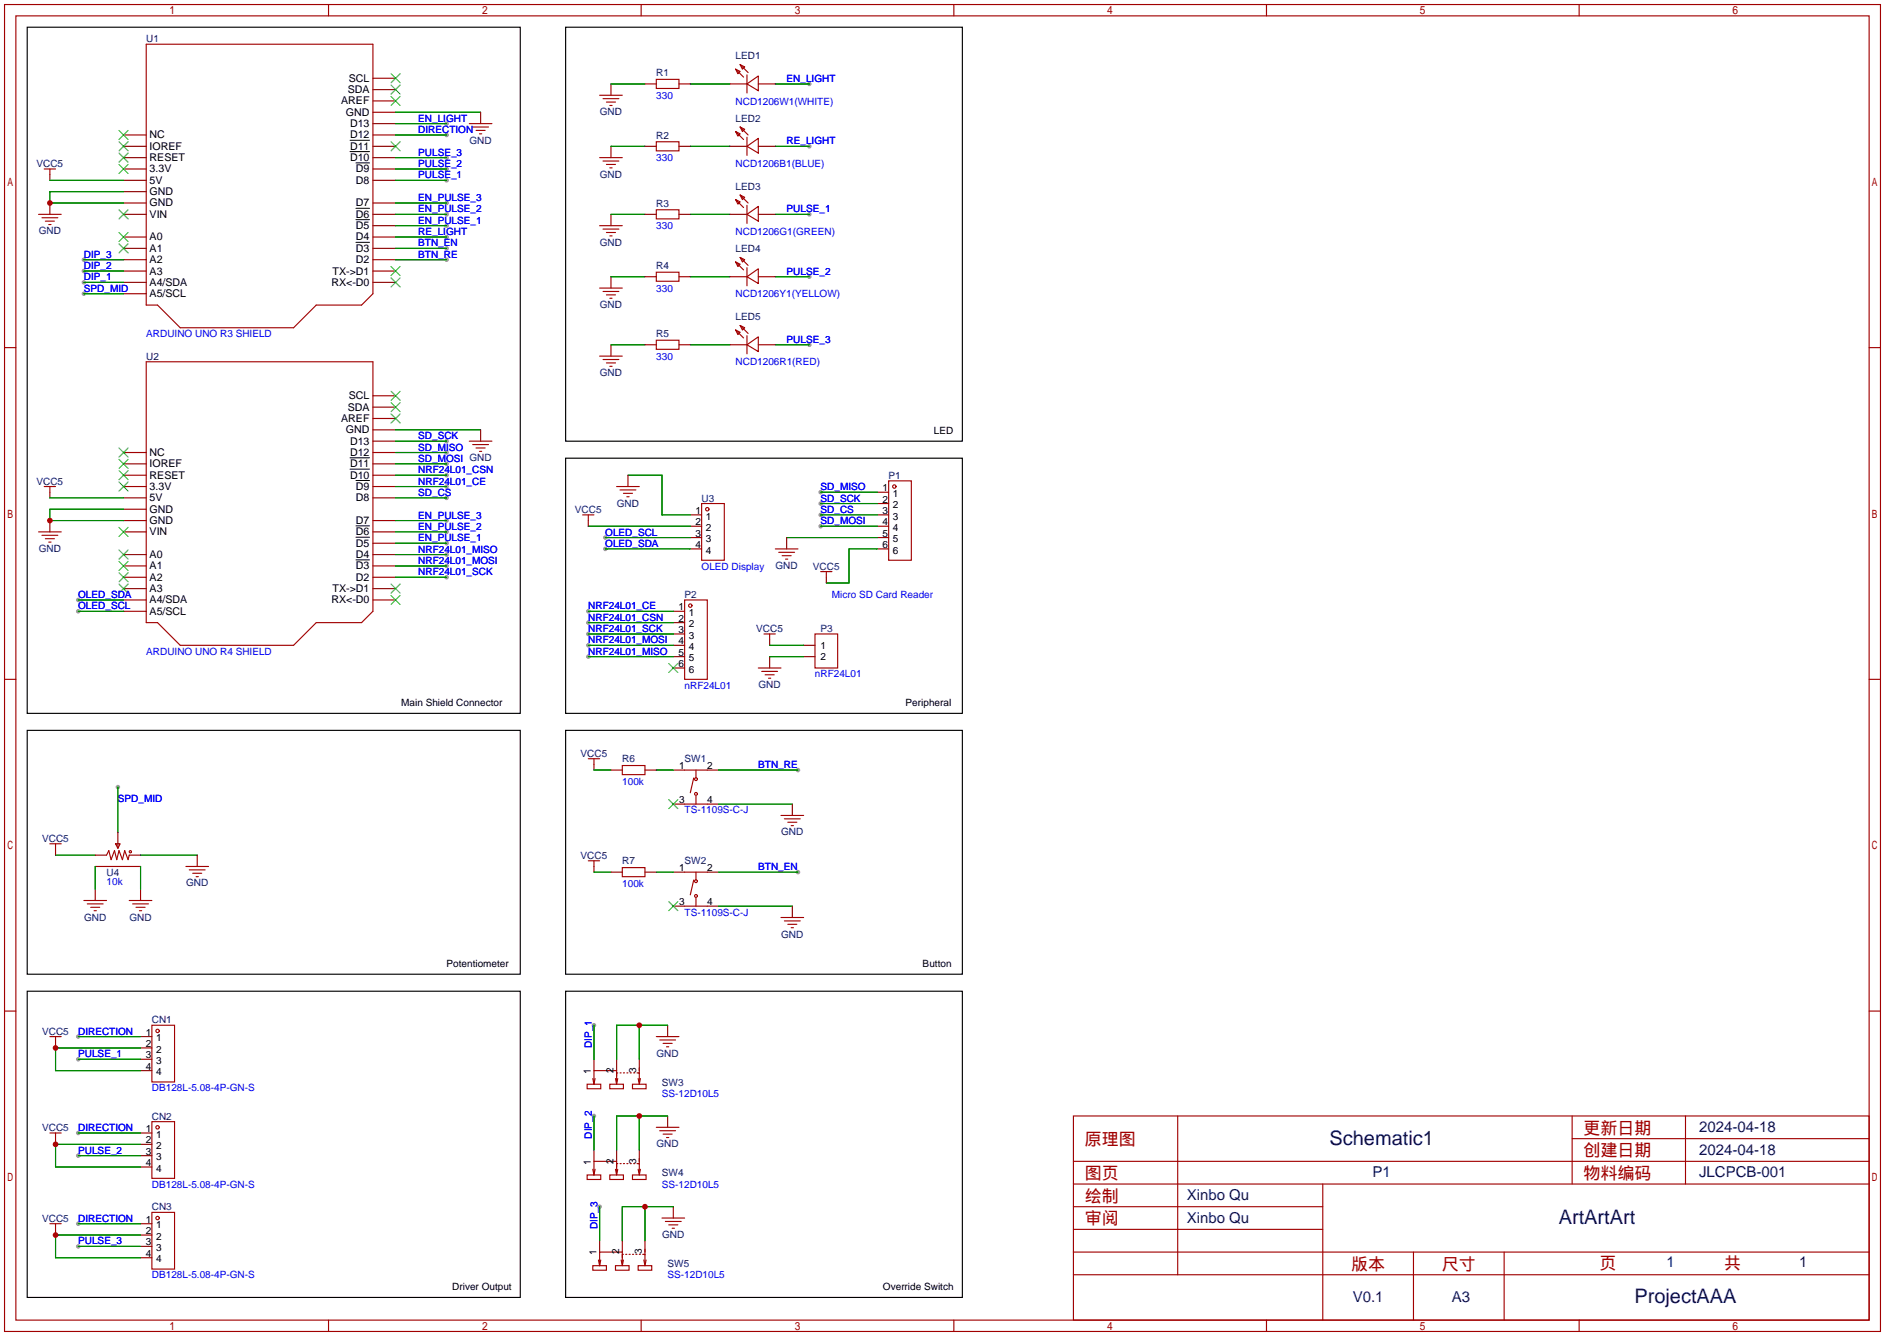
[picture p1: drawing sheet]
<svg xmlns="http://www.w3.org/2000/svg" width="422mm" height="299mm" viewBox="0 0 422 299" stroke-linecap="round" stroke-linejoin="round" font-family="sans-serif">
<g fill="#999">
<circle cx="18.8" cy="58.2" r=".51"/>
<circle cx="18.8" cy="60.7" r=".51"/>
<circle cx="18.8" cy="63.2" r=".51"/>
<circle cx="18.8" cy="65.8" r=".51"/>
<circle cx="100.1" cy="27.7" r=".51"/>
<circle cx="100.1" cy="30.2" r=".51"/>
<circle cx="100.1" cy="35.3" r=".51"/>
<circle cx="100.1" cy="37.8" r=".51"/>
<circle cx="100.1" cy="40.4" r=".51"/>
<circle cx="100.1" cy="45.5" r=".51"/>
<circle cx="100.1" cy="48" r=".51"/>
<circle cx="100.1" cy="50.5" r=".51"/>
<circle cx="100.1" cy="53.1" r=".51"/>
<circle cx="100.1" cy="55.6" r=".51"/>
<circle cx="100.1" cy="58.2" r=".51"/>
<circle cx="100.1" cy="121.7" r=".51"/>
<circle cx="100.1" cy="124.2" r=".51"/>
<circle cx="100.1" cy="126.7" r=".51"/>
<circle cx="100.1" cy="129.3" r=".51"/>
<circle cx="26.4" cy="176.3" r=".51"/>
<circle cx="181.4" cy="32.8" r=".51"/>
<circle cx="181.4" cy="18.8" r=".51"/>
<circle cx="178.8" cy="172.5" r=".51"/>
<circle cx="178.8" cy="195.3" r=".51"/>
<circle cx="183.9" cy="110.2" r=".51"/>
<circle cx="183.9" cy="112.8" r=".51"/>
<circle cx="183.9" cy="115.3" r=".51"/>
<circle cx="183.9" cy="117.9" r=".51"/>
<circle cx="131.8" cy="136.9" r=".51"/>
<circle cx="131.8" cy="139.4" r=".51"/>
<circle cx="131.8" cy="142" r=".51"/>
<circle cx="131.8" cy="144.5" r=".51"/>
<circle cx="131.8" cy="147.1" r=".51"/>
<circle cx="17.5" cy="232.2" r=".51"/>
<circle cx="17.5" cy="237.2" r=".51"/>
<circle cx="17.5" cy="253.7" r=".51"/>
<circle cx="17.5" cy="258.8" r=".51"/>
<circle cx="17.5" cy="274.1" r=".51"/>
<circle cx="17.5" cy="279.1" r=".51"/>
<circle cx="135.6" cy="122.9" r=".51"/>
<circle cx="135.6" cy="120.4" r=".51"/>
<circle cx="133.1" cy="229.6" r=".51"/>
<circle cx="133.1" cy="249.9" r=".51"/>
<circle cx="134.4" cy="270.3" r=".51"/>
<circle cx="100.1" cy="109" r=".51"/>
<circle cx="100.1" cy="106.4" r=".51"/>
<circle cx="17.5" cy="136.9" r=".51"/>
<circle cx="17.5" cy="134.4" r=".51"/>
<circle cx="100.1" cy="103.9" r=".51"/>
<circle cx="100.1" cy="119.1" r=".51"/>
<circle cx="100.1" cy="116.6" r=".51"/>
<circle cx="100.1" cy="111.5" r=".51"/>
<circle cx="100.1" cy="101.3" r=".51"/>
<circle cx="100.1" cy="98.8" r=".51"/>
<circle cx="181.4" cy="62" r=".51"/>
<circle cx="181.4" cy="48" r=".51"/>
<circle cx="181.4" cy="77.2" r=".51"/>
</g>
<g fill="none" stroke="#a10000" stroke-width=".25">
<path d="M1 1h420.4v297.2h-420.4zM3.6 3.6h415.2v292.1h-415.2zM32.8 9.9h50.8v55.9l-2.6 2.5h-10.1l-5.1 5.1h-25.4l-5.1-5.1h-2.5zM73.6 1v2.6M143.7 1v2.6M147.1 17.8h5v2h-5zM164.8 15.5l1.1 .5-.5 .5zM164.8 15.5l1.8 1.8M165.9 14.5l1 .5-.5 .5zM165.9 14.5l1.7 1.8M167.4 18.8l2.5-1.8v3.3zM167.4 16.8v4"/>
<path d="M213.7 1v2.6M283.8 1v2.6M353.9 1v2.6M9.9 37.8h2.5M11.2 37.8v1.3M105.2 27.7h5M105.9 28.4h3.6M106.7 29.2h2M107.4 30h.5M134.4 35.3h5M134.4 21.3h5M135.1 36.1h3.6"/>
<path d="M135.1 22.1h3.6M135.9 36.8h2M135.9 22.9h2M136.7 37.6h.5M136.7 23.6h.5M147.1 31.8h5v2h-5zM164.8 29.5l1.1 .5-.5 .5zM164.8 29.5l1.8 1.7M165.9 28.4l1 .6-.5 .5zM165.9 28.4l1.7 1.8M167.4 32.8l2.5-1.8v3.3zM167.4 30.7v4.1"/>
<path d="M8.6 48h5.1M9.4 48.8h3.6M10.2 49.5h2M10.9 50.3h.5M134.4 50.5h5M135.1 51.3h3.6M135.9 52.1h2M136.7 52.8h.5M147.1 47h5v2h-5zM164.8 44.7l1.1 .5-.5 .5zM164.8 58.7l1.1 .5-.5 .5zM164.8 44.7l1.8 1.8"/>
<path d="M164.8 58.7l1.8 1.8M165.9 43.7l1 .5-.5 .5zM165.9 57.7l1 .5-.5 .5zM165.9 43.7l1.7 1.8M165.9 57.7l1.7 1.7M167.4 48l2.5-1.8v3.3zM167.4 46v4M167.4 59.9v4.1M1 77.9h2.6M134.4 64.5h5M134.4 79.8h5M135.1 65.3h3.6"/>
<path d="M135.9 66h2M136.7 66.8h.5M147.1 61h5v2h-5zM147.1 76.2h5v2h-5zM164.8 73.9l1.1 .5-.5 .5zM164.8 73.9l1.8 1.8M165.9 72.9l1 .5-.5 .5zM165.9 72.9l1.7 1.8M167.4 62l2.5-1.8v3.3zM167.4 77.2l2.5-1.8v3.3zM167.4 75.2v4M418.8 77.9h2.6"/>
<path d="M32.8 81h50.8v55.9l-2.6 2.5h-10.1l-5.1 5.1h-25.4l-5.1-5.1h-2.5zM105.2 98.8h5M105.9 99.6h3.6M135.1 80.5h3.6M135.9 81.3h2M136.7 82h.5M8.6 119.1h5.1M9.4 119.9h3.6M9.9 109h2.5M11.2 109v1.2M106.7 100.3h2M107.4 101.1h.5"/>
<path d="M130.6 115.3h2.5M131.8 115.3v1.3M138.2 109h5.1M138.9 109.7h3.6M139.7 110.5h2M140.5 111.3h.5M157.2 112.8h5.1v12.7h-5.1zM199.1 107.7h5.1v17.8h-5.1zM10.2 120.6h2M10.9 121.4h.5M153.4 134.4h5.1v17.7h-5.1zM173.7 122.9h5.1"/>
<path d="M174.5 123.7h3.6M175.3 124.5h2M176 125.2h.5M183.9 128h2.5M185.2 128v1.3M1 152.1h2.6M169.9 149.6h5.1M170.7 150.4h3.5M171.2 142h2.5M171.4 151.1h2.1M172.2 151.9h.5M172.5 142v1.3"/>
<path d="M182.6 142h5.1v7.6h-5.1zM418.8 152.1h2.6M131.8 169.9h2.6M133.1 169.9v1.3M139.4 171.4h5.1v2.1h-5.1zM153.4 172.5h5.1M155.4 174.2l-.7 3.3M156 172.5v1.7M156 178.3v1.8M11.2 189h2.5M12.4 189v1.2M23.9 194.1h5.1"/>
<path d="M23.9 191.5l.5-1 .5 2 .8-2 .5 2 .5-2 .7 2 .5-2 .8 2 .3-1M25.9 189h1l-.5 1zM26.4 189v1M41.7 194.1h5M42.4 194.8h3.6M43.2 195.6h2M43.9 196.3h.5M131.8 192.8h2.6M133.1 192.8v1.3M139.4 194.3h5.1v2h-5.1zM153.4 180.1h5.1M153.4 195.3h5.1"/>
<path d="M155.4 197.1l-.7 3.3M156 195.3v1.8M175 182.6h5.1M175.8 183.4h3.5M176.5 184.1h2.1M177.3 184.9h.5M18.8 201.7h5.1M19.6 202.4h3.5M20.3 203.2h2.1M21.1 204h.5M29 201.7h5M29.7 202.4h3.6"/>
<path d="M30.5 203.2h2M31.2 204h.5M153.4 202.9h5.1M156 201.2v1.7M175 205.5h5.1M175.8 206.2h3.5M176.5 207h2.1M177.3 207.8h.5M1 226.4h2.6M11.2 232.2h2.5M12.4 232.2v1.2M34 229.6h5.1v12.7h-5.1z"/>
<path d="M143.3 239.1v1.3M147.1 232.2h5M147.8 232.9h3.6M148.6 233.7h2M149.4 234.4h.5M418.8 226.4h2.6M11.2 253.7h2.5M12.4 253.7v1.3M34 251.2h5.1v12.7h-5.1zM131.6 242.8h3v1h-3zM132.8 241.6l.3 1.2M133.3 241.6l-.2 1.2"/>
<path d="M136.7 242.8h3v1h-3zM137.9 241.6l.3 1.2 .2-1.2M138.2 241v-1.2h-5.1v3M138.4 240.3h-.2v2M138.9 240.3h.3M139.7 240.3h.3M140.5 240.3h.2M141.2 240.3h.3M141.7 242.8h3.1v1h-3.1zM142 240.3h.2M142.7 240.3h.6v2M143 241.6l.3 1.2 .2-1.2"/>
<path d="M143.3 259.5v1.2M147.1 252.5h5M147.8 253.2h3.6M148.6 254h2M149.4 254.8h.5M240.5 249.9h178.3v45.8h-178.3zM263.9 249.9v35.6M352.3 249.9v15.3M352.3 255h66.5M377.7 249.9v15.3M11.2 274.1h2.5M12.4 274.1v1.2"/>
<path d="M34 271.5h5.1v12.7h-5.1zM131.6 263.1h3v1.1h-3zM132.8 261.9l.3 1.2M133.3 261.9l-.2 1.2M136.7 263.1h3v1.1h-3zM137.9 261.9l.3 1.2 .2-1.2M138.2 261.4v-1.3h-5.1v3M138.4 260.6h-.2v2M138.9 260.6h.3M139.7 260.6h.3M140.5 260.6h.2M141.2 260.6h.3"/>
<path d="M141.7 263.1h3.1v1.1h-3.1zM142 260.6h.2M142.7 260.6h.6v2M143 261.9l.3 1.2 .2-1.2M144.5 279.8v1.3M148.3 272.8h5.1M149.1 273.6h3.6M149.9 274.3h2M150.6 275.1h.5M240.5 270.3h55.9M240.5 265.2h178.3M240.5 275.3h55.9"/>
<path d="M240.5 260.1h178.3M296.4 265.2v30.5M73.6 295.7v2.5M132.8 283.5h3.1v1h-3.1zM134.1 282.2l.3 1.3M134.6 282.2l-.2 1.3M137.9 283.5h3.1v1h-3.1zM139.2 282.2l.2 1.3 .3-1.3M139.4 281.7v-1.3h-5v3.1M139.7 280.9h-.3v2.1M140.2 280.9h.3M141 280.9h.2"/>
<path d="M141.7 280.9h.3M142.5 280.9h.2M143 283.5h3v1h-3zM143.3 280.9h.2M143.7 295.7v2.5M144 280.9h.5v2.1M144.3 282.2l.2 1.3 .3-1.3M213.7 295.7v2.5M240.5 285.5h178.3M240.5 280.4h178.3M283.8 295.7v2.5M316.7 280.4v15.3"/>
<path d="M337.1 280.4v15.3M353.9 295.7v2.5"/>
<circle cx="158.5" cy="114" r=".38"/>
<circle cx="200.4" cy="109" r=".38"/>
<circle cx="154.7" cy="135.6" r=".38"/>
<circle cx="156" cy="174.5" r=".32"/>
<circle cx="156" cy="177.8" r=".32"/>
<circle cx="29.2" cy="190.8" r=".25"/>
<circle cx="156" cy="197.4" r=".32"/>
<circle cx="156" cy="200.7" r=".32"/>
<circle cx="35.3" cy="230.9" r=".38"/>
<circle cx="35.3" cy="252.5" r=".38"/>
<circle cx="35.3" cy="272.8" r=".38"/>
</g>
<g fill="none" stroke="#870000" stroke-width=".25">
<path d="M83.6 17.5h5M136.9 18.8v2.5M144.5 18.8h2.6M152.1 18.8h2.6M163.6 18.8h3.8M169.9 18.8h3.8M11.2 39.1v1.3M27.7 37.8h5.1M27.7 35.3h5.1M27.7 32.8h5.1M27.7 30.2h5.1M83.6 37.8h5"/>
<path d="M83.6 35.3h5M83.6 32.8h5M83.6 30.2h5M83.6 27.7h5M83.6 25.1h5M83.6 22.6h5M83.6 20.1h5M107.7 25.1v2.6M136.9 32.8v2.5M144.5 32.8h2.6M152.1 32.8h2.6M163.6 32.8h3.8"/>
<path d="M169.9 32.8h3.8M11.2 45.5v2.5M27.7 58.2h5.1M27.7 55.6h5.1M27.7 53.1h5.1M27.7 48h5.1M27.7 45.5h5.1M27.7 40.4h5.1M27.7 42.9h5.1M83.6 58.2h5M83.6 55.6h5M83.6 53.1h5"/>
<path d="M83.6 50.5h5M83.6 48h5M83.6 45.5h5M83.6 40.4h5M136.9 48v2.5M144.5 48h2.6M152.1 48h2.6M163.6 48h3.8M169.9 48h3.8M27.7 63.2h5.1M27.7 60.7h5.1M27.7 65.8h5.1"/>
<path d="M83.6 63.2h5M83.6 60.7h5M136.9 62v2.5M136.9 77.2v2.6M144.5 62h2.6M144.5 77.2h2.6M152.1 62h2.6M152.1 77.2h2.6M163.6 62h3.8M163.6 77.2h3.8M169.9 62h3.8M169.9 77.2h3.8"/>
<path d="M83.6 98.8h5M83.6 96.3h5M83.6 93.7h5M83.6 91.2h5M83.6 88.6h5M107.7 96.3v2.5M11.2 110.2v1.3M11.2 116.6v2.5M27.7 119.1h5.1M27.7 116.6h5.1M27.7 111.5h5.1M27.7 109h5.1"/>
<path d="M27.7 106.4h5.1M27.7 103.9h5.1M27.7 101.3h5.1M27.7 114h5.1M83.6 119.1h5M83.6 116.6h5M83.6 111.5h5M83.6 109h5M83.6 106.4h5M83.6 103.9h5M83.6 101.3h5M131.8 116.6v1.3"/>
<path d="M140.7 106.4v2.6M154.7 115.3h2.5M154.7 117.9h2.5M196.6 110.2h2.5M196.6 112.8h2.5M196.6 115.3h2.5M196.6 117.9h2.5M27.7 134.4h5.1M27.7 131.8h5.1M27.7 129.3h5.1M27.7 126.7h5.1M27.7 124.2h5.1"/>
<path d="M27.7 136.9h5.1M83.6 134.4h5M83.6 131.8h5M83.6 129.3h5M83.6 126.7h5M83.6 124.2h5M83.6 121.7h5M150.9 136.9h2.5M150.9 139.4h2.5M154.7 120.4h2.5M154.7 122.9h2.5M176.3 120.4v2.5"/>
<path d="M185.2 129.3v1.3M196.6 120.4h2.5M196.6 122.9h2.5M150.9 142h2.5M150.9 144.5h2.5M150.9 147.1h2.5M150.9 149.6h2.5M172.5 143.3v1.2M172.5 147.1v2.5M180.1 144.5h2.5M180.1 147.1h2.5M133.1 171.2v1.3"/>
<path d="M136.9 172.5h2.5M144.5 172.5h2.6M150.9 172.5h2.5M158.5 172.5h2.5M12.4 190.2v1.3M21.3 194.1h2.6M21.3 191.5h2.6M21.3 199.1v2.6M26.4 186.4v2.6M29 194.1h2.5M29 191.5h2.5M31.5 199.1v2.6"/>
<path d="M44.2 191.5v2.6M133.1 194.1v1.2M136.9 195.3h2.5M144.5 195.3h2.6M150.9 180.1h2.5M150.9 195.3h2.5M158.5 180.1h2.5M158.5 195.3h2.5M177.5 180.1v2.5M150.9 202.9h2.5M158.5 202.9h2.5M177.5 202.9v2.6"/>
<path d="M12.4 233.4v1.3M31.5 232.2h2.5M31.5 234.7h2.5M31.5 237.2h2.5M31.5 239.8h2.5M133.1 237.2v2.6M138.2 237.2v2.6M143.3 237.2v2.6M149.6 229.6v2.6M12.4 255v1.3M31.5 253.7h2.5M31.5 256.3h2.5"/>
<path d="M31.5 258.8h2.5M133.1 257.6v2.5M138.2 257.6v2.5M143.3 257.6v2.5M149.6 249.9v2.6M12.4 275.3v1.3M31.5 261.4h2.5M31.5 274.1h2.5M31.5 276.6h2.5M31.5 279.1h2.5M134.4 277.9v2.5M139.4 277.9v2.5"/>
<path d="M144.5 277.9v2.5M150.9 270.3v2.5M31.5 281.7h2.5"/>
</g>
<g fill="none" stroke="#3c3" stroke-width=".25">
<path d="M87.6 19.1l2.1 2M87.6 16.5l2.1 2M89.7 19.1l-2.1 2M89.7 16.5l-2.1 2M26.7 36.8l2 2.1M26.7 34.3l2 2M26.7 31.8l2 2M26.7 29.2l2 2M28.7 36.8l-2 2.1M28.7 34.3l-2 2M28.7 31.8l-2 2M28.7 29.2l-2 2"/>
<path d="M87.6 31.8l2.1 2M87.6 21.6l2.1 2M89.7 31.8l-2.1 2M89.7 21.6l-2.1 2M26.7 54.6l2 2M26.7 52.1l2 2M26.7 47l2 2M28.7 54.6l-2 2M28.7 52.1l-2 2M28.7 47l-2 2M87.6 59.7l2.1 2M89.7 59.7l-2.1 2"/>
<path d="M87.6 62.2l2.1 2.1M89.7 62.2l-2.1 2.1M87.6 92.7l2.1 2M87.6 90.2l2.1 2M87.6 87.6l2.1 2.1M89.7 92.7l-2.1 2M89.7 90.2l-2.1 2M89.7 87.6l-2.1 2.1M26.7 118.1l2 2M26.7 108l2 2M26.7 105.4l2 2M26.7 102.9l2 2"/>
<path d="M26.7 100.3l2 2.1M28.7 118.1l-2 2M28.7 108l-2 2M28.7 105.4l-2 2M28.7 102.9l-2 2M28.7 100.3l-2 2.1M26.7 130.8l2 2M26.7 128.3l2 2M26.7 125.7l2 2.1M26.7 123.2l2 2M28.7 123.2l-2 2M28.7 130.8l-2 2"/>
<path d="M28.7 128.3l-2 2M28.7 125.7l-2 2.1M87.6 133.3l2.1 2.1M87.6 130.8l2.1 2M89.7 133.3l-2.1 2.1M89.7 130.8l-2.1 2M149.9 148.6l2 2M151.9 148.6l-2 2M149.9 179.1l2 2M151.9 179.1l-2 2M149.9 201.9l2 2.1M151.9 201.9l-2 2.1"/>
</g>
<path d="M78.4 34h4.4M78.4 31.4h4.4M79.8 36.5h3M79.8 54.3h3M79.8 49.2h3M79.8 46.7h3M78.4 105.1h4.4M78.4 102.5h4.4M79.8 117.8h3M79.8 107.6h3M79.8 125.4h3M79.8 120.3h3" fill="none" stroke="#000" stroke-width=".22"/>
<g fill="none" stroke="#008700" stroke-width=".25">
<path d="M136.9 18.8h7.6M154.7 18.8h8.9M173.7 18.8h7.7M88.6 25.1h19.1M88.6 27.7h11.5M88.6 30.2h11.5M88.6 35.3h11.5M88.6 37.8h11.5M136.9 32.8h7.6M154.7 32.8h8.9M173.7 32.8h7.7M11.2 40.4h16.5"/>
<path d="M18.8 58.2h8.9M27.7 42.9h-16.5v2.6h16.5M88.6 40.4h11.5M88.6 45.5h11.5M88.6 58.2h11.5M88.6 48h11.5M88.6 50.5h11.5M88.6 53.1h11.5M88.6 55.6h11.5M136.9 48h7.6M154.7 48h8.9M173.7 48h7.7"/>
<path d="M18.8 60.7h8.9M18.8 63.2h8.9M18.8 65.8h8.9M136.9 62h7.6M136.9 77.2h7.6M154.7 62h8.9M154.7 77.2h8.9M173.7 62h7.7M173.7 77.2h7.7M88.6 96.3h19.1M88.6 98.8h11.5M11.2 111.5h16.5"/>
<path d="M27.7 114h-16.5v2.6h16.5M88.6 106.4h11.5M88.6 109h11.5M88.6 103.9h11.5M88.6 119.1h11.5M88.6 116.6h11.5M88.6 111.5h11.5M88.6 101.3h11.5M131.8 117.9h22.9M140.7 106.4h7.6v8.9h6.4M183.9 110.2h12.7M183.9 112.8h12.7"/>
<path d="M183.9 115.3h12.7M183.9 117.9h12.7M17.5 136.9h10.2M17.5 134.4h10.2M88.6 121.7h11.5M88.6 124.2h11.5M88.6 126.7h11.5M88.6 129.3h11.5M131.8 136.9h19.1M131.8 139.4h19.1M135.6 120.4h19.1M135.6 122.9h19.1"/>
<path d="M176.3 120.4h20.3M196.6 122.9h-6.4v7.7h-5M131.8 142h19.1M131.8 144.5h19.1M131.8 147.1h19.1M172.5 144.5h7.6M172.5 147.1h7.6M26.4 176.3v10.1M133.1 172.5h3.8M147.1 172.5h3.8M161 172.5h17.8M12.4 191.5h8.9"/>
<path d="M21.3 194.1v5M31.5 191.5h12.7M31.5 194.1v5M133.1 195.3h3.8M147.1 195.3h3.8M161 180.1h16.5M161 195.3h17.8M161 202.9h16.5M17.5 232.2h14M17.5 237.2h14M31.5 234.7h-19.1v5.1h19.1M133.1 229.6v7.6"/>
<path d="M143.3 229.6v7.6M149.6 229.6h-11.4v7.6M17.5 253.7h14M17.5 258.8h14M31.5 256.3h-19.1v5.1h19.1M133.1 249.9v7.7M143.3 249.9v7.7M149.6 249.9h-11.4v7.7M17.5 274.1h14M17.5 279.1h14M31.5 276.6h-19.1v5.1h19.1M134.4 270.3v7.6"/>
<path d="M144.5 270.3v7.6M150.9 270.3h-11.5v7.6"/>
</g>
<path d="M6.1 6.1h110.5v153.7h-110.5zM126.7 6.1h88.9v92.7h-88.9zM126.7 102.6h88.9v57.2h-88.9zM6.1 163.6h110.5v54.6h-110.5zM126.7 163.6h88.9v54.6h-88.9zM6.1 222h110.5v68.6h-110.5zM126.7 222h88.9v68.6h-88.9z" fill="none" stroke="#000" stroke-width=".25"/>
<g fill="#c00">
<circle cx="11.2" cy="45.5" r=".63"/>
<circle cx="12.4" cy="234.7" r=".63"/>
<circle cx="12.4" cy="256.3" r=".63"/>
<circle cx="12.4" cy="276.6" r=".63"/>
<circle cx="143.3" cy="229.6" r=".63"/>
<circle cx="143.3" cy="249.9" r=".63"/>
<circle cx="144.5" cy="270.3" r=".63"/>
<circle cx="11.2" cy="116.6" r=".63"/>
</g>
<g font-size="4.5" fill="#000080">
<text x="297.9" y="256.4">Schematic1</text>
<text x="349.3" y="274.1">ArtArtArt</text>
<text x="366.2" y="291.9">ProjectAAA</text>
</g>
<g font-size="3.8" fill="#a00000">
<text x="243.1" y="256.4">原理图</text>
<text x="354.8" y="253.9">更新日期</text>
<text x="354.8" y="259">创建日期</text>
<text x="243.1" y="269.1">绘制</text>
<text x="243.1" y="264">图页</text>
<text x="354.8" y="264">物料编码</text>
<text x="243.1" y="274.2">审阅</text>
<text x="302.8" y="284.4">版本</text>
<text x="323.1" y="284.4">尺寸</text>
<text x="358.4" y="284.1">页</text>
<text x="386.3" y="284.1">共</text>
</g>
<g font-size="3.4" fill="#000080">
<text x="380.7" y="253.5">2024-04-18</text>
<text x="307.6" y="263.6">P1</text>
<text x="380.7" y="258.6">2024-04-18</text>
<text x="380.7" y="263.6">JLCPCB-001</text>
<text x="265.9" y="268.7">Xinbo Qu</text>
<text x="265.9" y="273.8">Xinbo Qu</text>
<text x="373.5" y="283.7">1</text>
<text x="403.2" y="283.7">1</text>
<text x="303.1" y="291.6">V0.1</text>
<text x="325.3" y="291.6">A3</text>
</g>
<g font-size="2.4">
<text x="76.5" y="23.4">AREF</text>
<text x="77.9" y="20.8">SDA</text>
<text x="78.2" y="18.3">SCL</text>
<text x="77.5" y="25.9">GND</text>
<text x="78.4" y="28.5">D13</text>
<text x="33.5" y="33.5">IOREF</text>
<text x="33.5" y="31">NC</text>
<text x="78.4" y="33.5">D11</text>
<text x="78.4" y="31">D12</text>
<text x="33.5" y="41.2">5V</text>
<text x="33.5" y="38.6">3.3V</text>
<text x="33.5" y="36.1">RESET</text>
<text x="78.4" y="36.1">D10</text>
<text x="79.8" y="41.2">D8</text>
<text x="79.8" y="38.6">D9</text>
<text x="33.5" y="46.2">GND</text>
<text x="33.5" y="43.7">GND</text>
<text x="79.8" y="46.2">D7</text>
<text x="33.5" y="53.9">A0</text>
<text x="33.5" y="48.8">VIN</text>
<text x="79.8" y="53.9">D4</text>
<text x="79.8" y="51.3">D5</text>
<text x="79.8" y="48.8">D6</text>
<text x="33.5" y="58.9">A2</text>
<text x="33.5" y="56.4">A1</text>
<text x="79.8" y="58.9">D2</text>
<text x="79.8" y="56.4">D3</text>
<text x="33.5" y="64">A4/SDA</text>
<text x="33.5" y="61.5">A3</text>
<text x="74.3" y="64">RX&lt;-D0</text>
<text x="74.5" y="61.5">TX-&gt;D1</text>
<text x="33.5" y="66.6">A5/SCL</text>
<text x="78.2" y="89.4">SCL</text>
<text x="76.5" y="94.5">AREF</text>
<text x="77.9" y="92">SDA</text>
<text x="77.5" y="97">GND</text>
<text x="78.4" y="99.6">D13</text>
<text x="33.5" y="107.2">RESET</text>
<text x="33.5" y="104.7">IOREF</text>
<text x="33.5" y="102.1">NC</text>
<text x="78.4" y="107.2">D10</text>
<text x="78.4" y="104.7">D11</text>
<text x="78.4" y="102.1">D12</text>
<text x="33.5" y="112.3">5V</text>
<text x="33.5" y="109.7">3.3V</text>
<text x="79.8" y="112.3">D8</text>
<text x="79.8" y="109.7">D9</text>
<text x="33.5" y="119.9">VIN</text>
<text x="33.5" y="117.4">GND</text>
<text x="33.5" y="114.8">GND</text>
<text x="79.8" y="119.9">D6</text>
<text x="79.8" y="117.4">D7</text>
<text x="33.5" y="125">A0</text>
<text x="79.8" y="125">D4</text>
<text x="79.8" y="122.4">D5</text>
<text x="33.5" y="130.1">A2</text>
<text x="33.5" y="127.5">A1</text>
<text x="79.8" y="130.1">D2</text>
<text x="79.8" y="127.5">D3</text>
<text x="33.5" y="137.7">A5/SCL</text>
<text x="33.5" y="135.1">A4/SDA</text>
<text x="33.5" y="132.6">A3</text>
<text x="74.3" y="135.1">RX&lt;-D0</text>
<text x="74.5" y="132.6">TX-&gt;D1</text>
</g>
<g font-size="2.2" fill="#000080">
<text x="32.8" y="9.5">U1</text>
<text x="147.1" y="17.1">R1</text>
<text x="164.8" y="13.3">LED1</text>
<text x="134.4" y="25.8">GND</text>
<text x="164.8" y="27.2">LED2</text>
<text x="105.2" y="32.2">GND</text>
<text x="147.1" y="31">R2</text>
<text x="8.2" y="37.4">VCC5</text>
<text x="134.4" y="39.8">GND</text>
<text x="147.1" y="46.3">R3</text>
<text x="164.8" y="42.5">LED3</text>
<text x="8.7" y="52.5">GND</text>
<text x="134.4" y="55">GND</text>
<text x="164.8" y="56.4">LED4</text>
<text x="147.1" y="60.3">R4</text>
<text x="134.4" y="69">GND</text>
<text x="164.8" y="71.7">LED5</text>
<text x="147.1" y="75.5">R5</text>
<text x="32.8" y="80.6">U2</text>
<text x="134.4" y="84.2">GND</text>
<text x="199.1" y="107.2">P1</text>
<text x="8.2" y="108.5">VCC5</text>
<text x="138.2" y="113.4">GND</text>
<text x="157.2" y="112.3">U3</text>
<text x="128.8" y="114.9">VCC5</text>
<text x="8.7" y="123.6">GND</text>
<text x="173.8" y="127.4">GND</text>
<text x="182.2" y="127.6">VCC5</text>
<text x="153.4" y="133.9">P2</text>
<text x="169.5" y="141.5">VCC5</text>
<text x="183.9" y="141.5">P3</text>
<text x="170" y="154.1">GND</text>
<text x="130.1" y="169.5">VCC5</text>
<text x="139.4" y="170.7">R6</text>
<text x="153.4" y="170.7">SW1</text>
<text x="9.5" y="188.5">VCC5</text>
<text x="175.1" y="187.1">GND</text>
<text x="23.9" y="196.1">U4</text>
<text x="130.1" y="192.3">VCC5</text>
<text x="139.4" y="193.6">R7</text>
<text x="153.4" y="193.6">SW2</text>
<text x="41.7" y="198.5">GND</text>
<text x="18.8" y="206.2">GND</text>
<text x="29" y="206.2">GND</text>
<text x="175.1" y="210">GND</text>
<text x="9.5" y="231.7">VCC5</text>
<text x="34" y="229.2">CN1</text>
<text x="147.1" y="236.6">GND</text>
<text x="148.3" y="243.1">SW3</text>
<text x="34" y="250.8">CN2</text>
<text x="9.5" y="253.3">VCC5</text>
<text x="147.1" y="257">GND</text>
<text x="148.3" y="263.5">SW4</text>
<text x="9.5" y="273.6">VCC5</text>
<text x="34" y="271.1">CN3</text>
<text x="148.4" y="277.3">GND</text>
<text x="149.6" y="283.8">SW5</text>
</g>
<g font-size="2.2" fill="#00f">
<text x="147.1" y="22.2">330</text>
<text x="164.8" y="23.4">NCD1206W1(WHITE)</text>
<text x="176.3" y="18.3">EN_LIGHT</text>
<text x="93.7" y="27.2">EN_LIGHT</text>
<text x="93.7" y="29.8">DIRECTION</text>
<text x="93.7" y="34.9">PULSE_3</text>
<text x="176.3" y="32.3">RE_LIGHT</text>
<text x="93.7" y="37.4">PULSE_2</text>
<text x="93.7" y="39.9">PULSE_1</text>
<text x="147.1" y="36.1">330</text>
<text x="164.8" y="37.4">NCD1206B1(BLUE)</text>
<text x="93.7" y="45">EN_PULSE_3</text>
<text x="93.7" y="47.6">EN_PULSE_2</text>
<text x="176.3" y="47.6">PULSE_1</text>
<text x="93.7" y="50.1">EN_PULSE_1</text>
<text x="93.7" y="52.6">RE_LIGHT</text>
<text x="147.1" y="51.4">330</text>
<text x="164.8" y="52.6">NCD1206G1(GREEN)</text>
<text x="18.8" y="57.7">DIP_3</text>
<text x="93.7" y="55.2">BTN_EN</text>
<text x="93.7" y="57.7">BTN_RE</text>
<text x="18.8" y="60.3">DIP_2</text>
<text x="18.8" y="62.8">DIP_1</text>
<text x="18.8" y="65.3">SPD_MID</text>
<text x="147.1" y="65.3">330</text>
<text x="176.3" y="61.5">PULSE_2</text>
<text x="164.8" y="66.6">NCD1206Y1(YELLOW)</text>
<text x="32.8" y="75.5">ARDUINO UNO R3 SHIELD</text>
<text x="176.3" y="76.8">PULSE_3</text>
<text x="147.1" y="80.6">330</text>
<text x="164.8" y="81.8">NCD1206R1(RED)</text>
<text x="93.7" y="100.9">SD_MISO</text>
<text x="93.7" y="98.4">SD_SCK</text>
<text x="93.7" y="106">NRF24L01_CSN</text>
<text x="93.7" y="103.4">SD_MOSI GND</text>
<text x="93.7" y="108.5">NRF24L01_CE</text>
<text x="93.7" y="111.1">SD_CS</text>
<text x="183.9" y="109.8">SD_MISO</text>
<text x="183.9" y="112.3">SD_SCK</text>
<text x="93.7" y="118.7">EN_PULSE_2</text>
<text x="93.7" y="116.1">EN_PULSE_3</text>
<text x="135.6" y="119.9">OLED_SCL</text>
<text x="183.9" y="114.9">SD_CS</text>
<text x="183.9" y="117.4">SD_MOSI</text>
<text x="93.7" y="121.2">EN_PULSE_1</text>
<text x="93.7" y="123.8">NRF24L01_MISO</text>
<text x="135.6" y="122.5">OLED_SDA</text>
<text x="93.7" y="126.3">NRF24L01_MOSI</text>
<text x="93.7" y="128.8">NRF24L01_SCK</text>
<text x="157.2" y="127.6">OLED Display</text>
<text x="17.5" y="136.5">OLED_SCL</text>
<text x="17.5" y="133.9">OLED_SDA</text>
<text x="131.8" y="136.5">NRF24L01_CE</text>
<text x="186.4" y="133.9">Micro SD Card Reader</text>
<text x="131.8" y="139">NRF24L01_CSN</text>
<text x="131.8" y="141.5">NRF24L01_SCK</text>
<text x="32.8" y="146.6">ARDUINO UNO R4 SHIELD</text>
<text x="131.8" y="144.1">NRF24L01_MOSI</text>
<text x="131.8" y="146.6">NRF24L01_MISO</text>
<text x="153.4" y="154.2">nRF24L01</text>
<text x="182.6" y="151.7">nRF24L01</text>
<text x="169.9" y="172">BTN_RE</text>
<text x="26.4" y="179.6">SPD_MID</text>
<text x="139.4" y="175.8">100k</text>
<text x="153.4" y="182.2">TS-1109S-C-J</text>
<text x="169.9" y="194.9">BTN_EN</text>
<text x="23.9" y="198.2">10k</text>
<text x="139.4" y="198.7">100k</text>
<text x="153.4" y="205">TS-1109S-C-J</text>
<text x="17.5" y="231.7">DIRECTION</text>
<text x="17.5" y="236.8">PULSE_1</text>
<text x="132.6" y="234.7" transform="rotate(-90 132.6 234.7)">DIP_1</text>
<text x="34" y="244.4">DB128L-5.08-4P-GN-S</text>
<text x="148.3" y="245.7">SS-12D10L5</text>
<text x="17.5" y="253.3">DIRECTION</text>
<text x="132.6" y="255" transform="rotate(-90 132.6 255)">DIP_2</text>
<text x="17.5" y="258.4">PULSE_2</text>
<text x="34" y="266">DB128L-5.08-4P-GN-S</text>
<text x="148.3" y="266">SS-12D10L5</text>
<text x="17.5" y="273.6">DIRECTION</text>
<text x="133.9" y="275.3" transform="rotate(-90 133.9 275.3)">DIP_3</text>
<text x="17.5" y="278.7">PULSE_3</text>
<text x="34" y="286.3">DB128L-5.08-4P-GN-S</text>
<text x="149.6" y="286.3">SS-12D10L5</text>
</g>
<g font-size="2.2">
<text x="209.3" y="97.1">LED</text>
<text x="197.8" y="110">1</text>
<text x="197.8" y="112.6">2</text>
<text x="200.1" y="111.3">1</text>
<text x="200.1" y="113.8">2</text>
<text x="155.9" y="115.1">1</text>
<text x="155.9" y="117.6">2</text>
<text x="158.2" y="116.4">1</text>
<text x="158.2" y="118.9">2</text>
<text x="197.8" y="115.1">3</text>
<text x="197.8" y="117.6">4</text>
<text x="200.1" y="116.4">3</text>
<text x="200.1" y="118.9">4</text>
<text x="155.9" y="120.2">3</text>
<text x="155.9" y="122.7">4</text>
<text x="158.2" y="121.5">3</text>
<text x="158.2" y="124">4</text>
<text x="197.8" y="120.2">5</text>
<text x="197.8" y="122.7">6</text>
<text x="200.1" y="121.5">5</text>
<text x="200.1" y="124">6</text>
<text x="152" y="136.7">1</text>
<text x="154.4" y="138">1</text>
<text x="152" y="139.2">2</text>
<text x="152" y="141.8">3</text>
<text x="154.4" y="140.5">2</text>
<text x="154.4" y="143">3</text>
<text x="152" y="144.3">4</text>
<text x="152" y="146.9">5</text>
<text x="152" y="149.4">6</text>
<text x="154.4" y="145.6">4</text>
<text x="154.4" y="148.1">5</text>
<text x="183.9" y="145.3">1</text>
<text x="183.9" y="147.9">2</text>
<text x="154.4" y="150.7">6</text>
<text x="89.9" y="158">Main Shield Connector</text>
<text x="202.9" y="158">Peripheral</text>
<text x="152.2" y="172.3">1</text>
<text x="158.5" y="172.3">2</text>
<text x="152.2" y="179.9">3</text>
<text x="158.5" y="179.9">4</text>
<text x="152.2" y="195.1">1</text>
<text x="158.5" y="195.1">2</text>
<text x="152.2" y="202.7">3</text>
<text x="158.5" y="202.7">4</text>
<text x="100.1" y="216.5">Potentiometer</text>
<text x="206.8" y="216.5">Button</text>
<text x="32.7" y="231.9">1</text>
<text x="35" y="233.2">1</text>
<text x="32.7" y="234.5">2</text>
<text x="32.7" y="237">3</text>
<text x="32.7" y="239.6">4</text>
<text x="35" y="235.8">2</text>
<text x="35" y="238.3">3</text>
<text x="35" y="240.8">4</text>
<text x="132.4" y="240.5" transform="rotate(-90 132.4 240.5)">1</text>
<text x="137.5" y="240.3" transform="rotate(-90 137.5 240.3)">2</text>
<text x="142.6" y="240.3" transform="rotate(-90 142.6 240.3)">3</text>
<text x="32.7" y="253.5">1</text>
<text x="32.7" y="256.1">2</text>
<text x="35" y="254.8">1</text>
<text x="35" y="257.3">2</text>
<text x="32.7" y="258.6">3</text>
<text x="32.7" y="261.2">4</text>
<text x="35" y="259.9">3</text>
<text x="35" y="262.4">4</text>
<text x="132.4" y="260.8" transform="rotate(-90 132.4 260.8)">1</text>
<text x="137.5" y="260.6" transform="rotate(-90 137.5 260.6)">2</text>
<text x="142.6" y="260.6" transform="rotate(-90 142.6 260.6)">3</text>
<text x="32.7" y="273.9">1</text>
<text x="35" y="275.1">1</text>
<text x="32.7" y="276.4">2</text>
<text x="32.7" y="278.9">3</text>
<text x="32.7" y="281.5">4</text>
<text x="35" y="277.7">2</text>
<text x="35" y="280.2">3</text>
<text x="133.7" y="281.2" transform="rotate(-90 133.7 281.2)">1</text>
<text x="138.7" y="280.9" transform="rotate(-90 138.7 280.9)">2</text>
<text x="143.8" y="280.9" transform="rotate(-90 143.8 280.9)">3</text>
<text x="35" y="282.7">4</text>
<text x="101.3" y="288.9">Driver Output</text>
<text x="197.9" y="288.9">Override Switch</text>
</g>
</svg>
